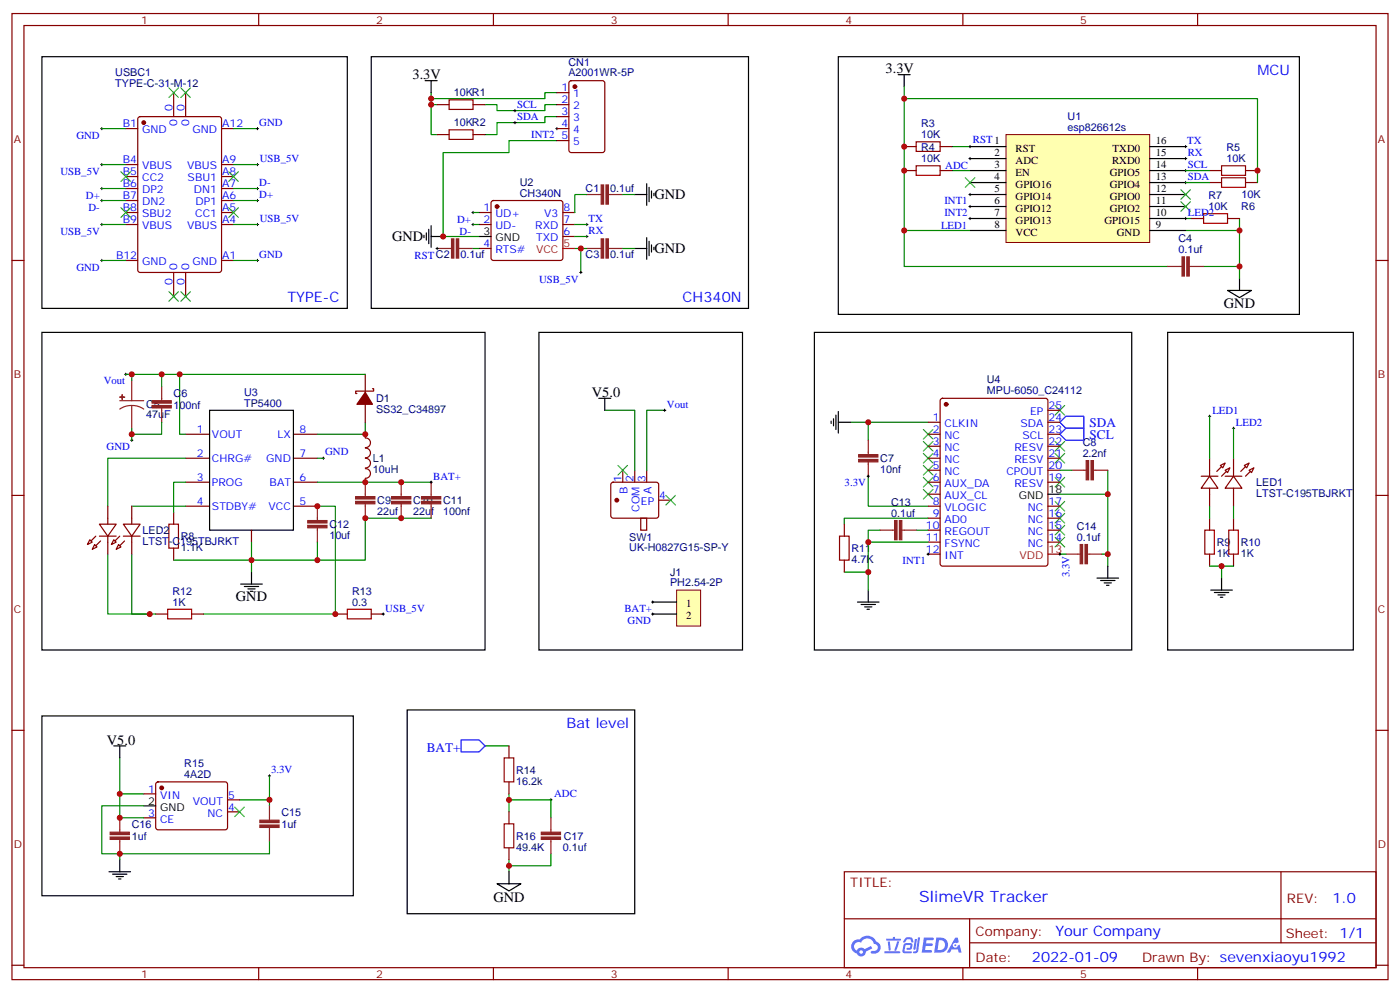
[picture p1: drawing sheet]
<svg xmlns="http://www.w3.org/2000/svg" width="412mm" height="292mm" viewBox="0 0 412 292" stroke-linecap="round" stroke-linejoin="round" font-family="sans-serif">
<g fill="none" stroke="#870000" stroke-width=".35">
<path d="M3.5 4h405.4v284.3h-405.4zM7.1 7.5h398.2v277.3h-398.2zM76.2 4v3.5M145.3 4v3.5M214.5 4v3.5M283.6 4v3.5M352.8 4v3.5M3.5 76.7h3.6M405.3 76.7h3.6M3.5 145.8h3.6M405.3 145.8h3.6M3.5 214.9h3.6"/>
<path d="M405.3 214.9h3.6M248.7 256.6h156.6v28.2h-156.6zM377.3 256.6v20.9M248.7 270.4h156.5M285.6 277.5h119.6M285.6 270.4v14.1M3.5 284.1h3.6M76.2 284.8v3.5M145.3 284.8v3.5M214.5 284.8v3.5M283.6 284.8v3.5M352.8 284.8v3.5"/>
<path d="M405.3 284.1h3.6"/>
</g>
<g fill="#5487ff">
<path d="M272.1 275.9h2.6l.3 .2-.1 .6h-2l-.1 .9h1.6l.4 .4-.4 .4h-1.7l-.2 1.2 1.8 .1 .3 .3-.2 .3-2.9 .1z"/>
<path d="M281.4 276h.7l.4 1.3-.7 .3a.74 .74 0 0 0-1.1 .3 .74 .74 0 0 0 .5 1.1 .74 .74 0 0 0 .9-.7l.5-.3 .7 2.3h-.9l-.2-.9h-1.9l-.5 .9h-.9z"/>
<path d="M269.5 276.4h.6l-.4 2.9a.31 .31 0 0 1-.3 .3 .31 .31 0 0 1-.3-.4z"/>
<path d="M270.4 275.9h.6l-.5 3.9a.89 .89 0 0 1-.7 .7 .89 .89 0 0 1-.9-.3l1-.4z"/>
<path d="M266.8 276.1l.6-.3 1.2 .2 .5 1.2-.6 .2-.4-1-1 .2a.95 .95 0 0 1-1 .8l-.1-.2z"/>
<path d="M266.4 277.7l1.8-.1a1.04 1.04 0 0 1 .6 1 1.04 1.04 0 0 1-.8 .9h-.7a.29 .29 0 0 1-.3-.3 .29 .29 0 0 1 .3-.2l.7-.1 .2-.8-1.4 .1-.4 1.7 1.9 .1a.29 .29 0 0 1 .3 .3 .29 .29 0 0 1-.3 .3l-2-.1-.4-.2 .2-2.1z"/>
<path d="M260.5 280h4.4a.3 .3 0 0 1 .3 .3 .3 .3 0 0 1-.3 .3h-4.3z"/>
<path d="M264.3 277h.6l-.5 1.7a1.02 1.02 0 0 1-.7 1.2l-.2-.3z"/>
<path d="M261.5 277.1h.6l.3 2.4-.3 .3-.3-.2z"/>
<path d="M261.1 276.3h1.9l.2-.6h.5l-.1 .6h1.5a.29 .29 0 0 1 .3 .3 .29 .29 0 0 1-.3 .2h-3.9z"/>
<path d="M275.8 275.9l-.6 4.5h1.4a2.27 2.27 0 0 0 2.7-2.3 2.27 2.27 0 0 0-2.7-2.2zM276.6 276.7a1.5 1.5 0 0 1 1.8 1.5 1.5 1.5 0 0 1-1.9 1.4h-.3z"/>
<path d="M251.4 277.1a2.09 2.09 0 0 0 1 3.5 1.37 1.37 0 0 0 1.5 .9 1.37 1.37 0 0 0 1.1-1.4l2-1-.5-.7-1.8 .9a1.4 1.4 0 0 0-2.3 .5 1.32 1.32 0 0 1-.6-1.9 1.32 1.32 0 0 1 1.9-.4 2.02 2.02 0 0 1 2-1.3 2.02 2.02 0 0 1 1.8 1.6 1.09 1.09 0 0 1 1.1 1.4 1.09 1.09 0 0 1-1.6 .7 .41 .41 0 0 0-.5 .3 .41 .41 0 0 0 .4 .5 1.89 1.89 0 0 0 2.4-1.2 1.89 1.89 0 0 0-1.2-2.4 2.98 2.98 0 0 0-5-.7l-1 .2zM253.2 280.2a.52 .52 0 0 1 1 0 .52 .52 0 0 1-1 0z"/>
<circle cx="281.4" cy="278.2" r=".28"/>
</g>
<g fill="none" stroke="#008700" stroke-width=".35">
<path d="M30 37.9h7M68.8 37.9h7M127 27.3v12.3h1.8M127 30.8h1.8M142.9 30.8h3.5v1.8h14.1v-1.8h3.5M164 34.3h-3.5v1.8h-14.1v3.5h-3.5M266.3 25.5v42.3h19.5M30 59h7M30 55.5h7M30 48.4h7M68.8 59h7M68.8 55.5h7"/>
<path d="M68.8 48.4h7M164 41.4h-14.1v3.5h-19.4v24.7h10.6M172.9 57.3h-3.6v5.2M183.4 57.3h3.6M280.5 43.1h5.3M280.5 50.2h5.3M30 76.7h7M30 66.1h7M68.8 76.7h7M68.8 66.1h7M139.3 66.1h1.8M139.3 73.1h1.8"/>
<path d="M139.3 62.5h1.8M169.3 66.1h3.6M169.3 73.1h3.6M169.3 69.6h3.6M171.1 73.1v7.1M183.4 73.1h3.6M266.3 67.8v10.6h77.7M349.2 67.8h15.9M349.2 64.3h1.8M354.5 78.4h10.6M365.1 64.3v17.7M37 110.2h1.8v1.7"/>
<path d="M38.8 110.2h8.8M52.9 110.2h-5.3v3.5M107.6 110.2h-54.7v17.6h1.8M47.6 124.3v3.5h-8.8v-1.8M54.7 134.9h-23v14.1M93.5 134.9h1.7M107.6 124.3v3.5h-14.1M38.8 149h15.9M54.7 141.9h-3.5v8.8M74.1 159.6v8.8M93.5 149h5.3v31.7h-38.8M93.5 159.6v5.3h-42.3"/>
<path d="M93.5 141.9h33.5M127 152.5h-19.4v12.4h-14.1M31.7 163.1v17.6h12.4M38.8 163.1v17.6h7.1M35.3 223.1v10.5h7M70.6 235.4h8.8v1.8"/>
</g>
<path d="M132.3 38.2h7v2.8h-7zM132.3 29.4h7v2.8h-7zM269.9 41.7h7v2.9h-7zM269.9 48.8h7v2.8h-7zM354.5 62.9h7.1v2.8h-7.1zM49.7 154.3h2.9v7h-2.9zM49.4 179.3h7v2.8h-7zM102.3 179.3h7.1v2.8h-7.1z" fill="none" stroke="#a10000" stroke-width=".35"/>
<g fill="none" stroke="#870000" stroke-width=".35">
<path d="M37 37.9h3.6M40.8 34.5l.5-.2h23.3l.6 .5 .1 44.7-.5 .6-23.5 .1-.7-.5v-44.7zM51.2 27.3v7M54.7 27.3v7M65.3 37.9h3.5M128.8 39.6h3.5M128.8 30.8h3.5M139.3 39.6h3.6M139.3 30.8h3.6M37 48.4h3.6M37 52h3.6M37 55.5h3.6"/>
<path d="M37 59h3.6M65.3 48.4h3.5M65.3 52h3.5M65.3 55.5h3.5M65.3 59h3.5M144.9 59.2l.4-.2h19.8l.5 .2 .2 .5v16.3l-.2 .5-.5 .2h-19.8l-.5-.3-.2-.4v-16.3zM266.3 43.1h3.6M266.3 50.2h3.6M276.9 43.1h3.6M276.9 50.2h3.6M37 62.5h3.6M37 66.1h3.6"/>
<path d="M37 76.7h3.6M65.3 62.5h3.5M65.3 66.1h3.5M65.3 76.7h3.5M141.1 62.5h3.5M141.1 66.1h3.5M141.1 73.1h3.5M165.8 62.5h3.5M165.8 66.1h3.5M165.8 69.6h3.5M351 64.3h3.5M361.6 64.3h3.5"/>
<path d="M51.2 80.2v7M54.7 80.2v7M107.6 110.2v5.3M107.6 119v5.3M109.7 114.4h.4v.7h-5.3v.7h.3M54.7 127.8h7M54.7 134.9h7M86.4 127.8h7.1M86.4 134.9h7.1M107.6 127.8v1.1M107.6 128.9a1.41 1.41 0 0 1 1.5 1.4 1.41 1.41 0 0 1-1.5 1.4M107.6 137.9a1.41 1.41 0 0 1 1.5 1.4 1.41 1.41 0 0 1-1.5 1.4"/>
<path d="M107.6 131.9a1.41 1.41 0 0 1 1.5 1.4 1.41 1.41 0 0 1-1.5 1.4M107.6 134.9a1.41 1.41 0 0 1 1.5 1.4 1.41 1.41 0 0 1-1.5 1.4M51.2 150.7v3.6M54.7 141.9h7M54.7 149h7M74.1 156v3.6M86.4 141.9h7.1M86.4 149h7.1M107.6 140.9v1M51.2 161.3v3.6M45.9 180.7h3.5M56.4 180.7h3.6"/>
<path d="M98.8 180.7h3.5M109.4 180.7h3.5"/>
</g>
<g fill="#870000" stroke="#870000" stroke-width=".35">
<path d="M107.6 115.5l2.1 3.5h-4.6z"/>
<circle cx="146.4" cy="60.8" r=".53"/>
<circle cx="42.3" cy="36.1" r=".53"/>
</g>
<g fill="none" stroke="#000" stroke-width=".35">
<path d="M12.3 16.7h90v74.1h-90zM109.4 16.7h111.1v74.1h-111.1zM264.6 22h3.5M266.3 22v3.5M187 57.3h3.5M190.5 54.1v6.3M191.2 55.1v4.3M191.9 56.2v2.1M192.6 56.9v.7M124.9 69.3v.7M125.6 68.5v2.2M126.3 67.5v4.2"/>
<path d="M127 69.6h3.5M127 66.4v6.4M141.1 69.6h3.5M187 73.1h3.5M190.5 70v6.3M191.2 71v4.2M191.9 72.1v2.1M192.6 72.8v.7M12.3 97.8h130.6v93.5h-130.6zM361.6 85.5h7.1l-3.6 2.1zM365.1 82v3.5M61.7 120.8h24.7v35.2h-24.7z"/>
<path d="M70.9 171.9h6.4M72 172.6h4.2M73 173.3h2.1M73.7 174h.7M74.1 168.4v3.5M12.3 210.7h91.8v52.9h-91.8zM32.1 256.6h6.4M33.2 257.3h4.2M34.2 258h2.1M34.9 258.7h.7M35.3 253v3.6"/>
</g>
<path d="M165.8 73.1h3.5" fill="none" stroke="#f00" stroke-width=".35"/>
<g fill="none" stroke="#000" stroke-width=".29">
<path d="M29.6 37.9h.7M30 37.5v.7M75.5 37.9h.7M75.8 37.5v.7M29.6 59h.7M29.6 55.5h.7M29.6 48.4h.7M30 48.1v.7M30 55.1v.7M30 58.7v.7M75.5 59h.7M75.5 55.5h.7"/>
<path d="M75.5 48.4h.7M75.8 48.1v.7M75.8 55.1v.7M75.8 58.7v.7M285.4 46.7h.7M285.8 46.3v.7M348.9 53.7h.7M348.9 50.2h.7M349.2 49.8v.8M349.2 53.4v.7M29.6 76.7h.7M29.6 66.1h.7"/>
<path d="M30 65.7v.7M30 76.3v.7M75.5 76.7h.7M75.5 66.1h.7M75.8 65.7v.7M75.8 76.3v.7M128.4 73.1h.7M128.8 72.8v.7M139 66.1h.7M139 62.5h.7M139.3 62.2v.7M139.3 65.7v.7"/>
<path d="M172.5 66.1h.7M172.5 69.6h.7M172.9 65.7v.7M172.9 69.3v.7M36.7 110.2h.7M37 109.8v.7M38.5 129.6h.7M38.8 129.2v.7M94.9 134.9h.7M95.2 134.5v.7M126.6 141.9h.8M127 141.6v.7"/>
<path d="M112.5 180.7h.7M112.9 180.4v.7"/>
</g>
<g fill="none" stroke="#8c2424" stroke-width=".35">
<path d="M172.9 57.3h4.2M179.2 57.3h4.2M128.8 73.1h4.2M135.1 73.1h4.2M172.9 73.1h4.2M179.2 73.1h4.2M344 78.4h4.2M350.3 78.4h4.2M35.3 117.9h7M38.8 119.3l1.9 .3 1.6 .8M38.8 119.3l-1.8 .3-1.7 .8M38.8 111.9v6"/>
<path d="M38.8 119.3v6.7M47.6 113.7v4.2M47.6 120.1v4.2M93.5 149v4.2M93.5 155.3v4.3M107.6 141.9v4.3M107.6 148.3v4.2M118.2 141.9v4.3M118.2 148.3v4.2M127 141.9v4.3M127 148.3v4.2M79.4 237.2v4.2"/>
<path d="M79.4 243.5v4.3"/>
</g>
<g fill="#8c2424" stroke="#8c2424" stroke-width=".35">
<path d="M177.1 54.4h.7v5.7h-.7z"/>
<path d="M178.5 54.4h.7v5.7h-.7z"/>
<path d="M177.1 70.3h.7v5.7h-.7z"/>
<path d="M178.5 70.3h.7v5.7h-.7z"/>
<path d="M133 70.3h.7v5.7h-.7z"/>
<path d="M134.4 70.3h.7v5.7h-.7z"/>
<path d="M76.6 242.8h5.6v.7h-5.6z"/>
<path d="M76.6 241.4h5.6v.7h-5.6z"/>
<path d="M90.7 154.6h5.6v.7h-5.6z"/>
<path d="M90.7 153.2h5.6v.7h-5.6z"/>
<path d="M35.3 116.9h1.4z"/>
<path d="M36 116.2v1.4z"/>
<path d="M44.8 119.3h5.6v.8h-5.6z"/>
<path d="M44.8 117.9h5.6v.7h-5.6z"/>
<path d="M104.8 147.6h5.6v.7h-5.6z"/>
<path d="M104.8 146.2h5.6v.7h-5.6z"/>
<path d="M115.4 147.6h5.6v.7h-5.6z"/>
<path d="M115.4 146.2h5.6v.7h-5.6z"/>
<path d="M124.2 147.6h5.6v.7h-5.6z"/>
<path d="M124.2 146.2h5.6v.7h-5.6z"/>
<path d="M348.2 75.6h.7v5.6h-.7z"/>
<path d="M349.6 75.6h.7v5.6h-.7z"/>
</g>
<g fill="none" stroke="#3c3" stroke-width=".35">
<path d="M49.7 25.9l2.9 2.8M52.6 25.9l-2.9 2.8M53.3 25.9l2.8 2.8M56.1 25.9l-2.8 2.8M35.6 50.6l2.9 2.8M38.5 50.6l-2.9 2.8M67.4 50.6l2.8 2.8M70.2 50.6l-2.8 2.8M35.6 61.1l2.9 2.9M38.5 61.1l-2.9 2.9M67.4 61.1l2.8 2.9M70.2 61.1l-2.8 2.9"/>
<path d="M49.7 85.8l2.9 2.9M52.6 85.8l-2.9 2.9M53.3 85.8l2.8 2.9M56.1 85.8l-2.8 2.9"/>
</g>
<path d="M296.3 39.6h42.4v31.8h-42.4z" fill="#ffffb0" stroke="#800000" stroke-width=".29"/>
<g fill="none" stroke="#000" stroke-width=".35">
<path d="M246.9 16.7h135.9v75.8h-135.9zM285.8 43.1h10.5M285.8 46.7h10.5M285.8 50.2h10.5M285.8 53.7h10.5M285.8 57.3h10.5M338.7 43.1h10.5M338.7 46.7h10.5M338.7 50.2h10.5M338.7 53.7h10.5M338.7 57.3h10.5M285.8 60.8h10.5"/>
<path d="M285.8 64.3h10.5M285.8 67.8h10.5M338.7 60.8h10.5M338.7 64.3h10.5M338.7 67.8h10.5M158.7 97.8h60v93.5h-60zM239.9 97.8h93.5v93.5h-93.5zM344 97.8h54.6v93.5h-54.6zM244.8 123.9v.7M245.5 123.2v2.1M246.2 122.2v4.2M246.9 124.3h3.6"/>
<path d="M246.9 121.1v6.4M308.7 145.5h3.5M252.6 177.2h6.3M253.6 177.9h4.3M254.7 178.6h2.1M255.4 179.3h.7M255.8 173.7v3.5M323.1 170.1h6.4M324.2 170.9h4.2M325.3 171.6h2.1M326 172.3h.7M326.3 166.6v3.5"/>
<path d="M356.7 173.7h6.3M357.7 174.4h4.2M358.8 175.1h2.1M359.5 175.8h.7M359.8 170.1v3.6M119.9 209h67.1v59.9h-67.1zM149.9 256.6v3.5M146.4 260.1h7.1l-3.6 2.1z"/>
</g>
<g fill="none" stroke="#008700" stroke-width=".35">
<path d="M38.8 127.8v1.8M178.2 120.8h8.8v17.6M195.8 120.8h-5.3v17.6M250.5 124.3h22.9M255.8 124.3v5.3M312.2 138.4h3.5M326.3 138.4v28.2M356.3 122.5v12.4M363.4 126v8.9M255.8 140.2v8.8h17.6M259.3 156h-3.5v3.6M269.9 156h3.5"/>
<path d="M273.4 152.5h-24.7v1.8M273.4 159.6h-17.6v14.1M312.2 145.5h14.1M356.3 149v3.5M363.4 149v3.5M248.7 168.4h7.1M312.2 163.1h1.8M324.6 163.1h1.7M356.3 166.6h7.1M359.8 166.6v3.5M142.9 219.5h7M149.9 235.4h12.4v5.3"/>
<path d="M149.9 233.6v5.3M149.9 253v3.6M162.3 251.3v3.5h-12.4"/>
</g>
<g fill="none" stroke="#3c3" stroke-width=".35">
<path d="M284.3 52.3l2.9 2.8M287.2 52.3l-2.9 2.8M347.8 59.4l2.9 2.8M350.7 59.4l-2.9 2.8M310.8 119.3l2.8 2.9M313.6 119.3l-2.8 2.9M182 137l2.9 2.8M184.9 137l-2.9 2.8M272 137l2.8 2.8M272 133.5l2.8 2.8M272 129.9l2.8 2.9M272 126.4l2.8 2.8"/>
<path d="M274.8 137l-2.8 2.8M274.8 133.5l-2.8 2.8M274.8 129.9l-2.8 2.9M274.8 126.4l-2.8 2.8M310.8 133.5l2.8 2.8M310.8 129.9l2.8 2.9M313.6 133.5l-2.8 2.8M313.6 129.9l-2.8 2.9M196.1 145.8l2.9 2.8M199 145.8l-2.9 2.8M272 144l2.8 2.9M272 140.5l2.8 2.8"/>
<path d="M274.8 144l-2.8 2.9M274.8 140.5l-2.8 2.8M310.8 158.2l2.8 2.8M310.8 154.6l2.8 2.8M310.8 151.1l2.8 2.8M310.8 147.6l2.8 2.8M310.8 140.5l2.8 2.8M313.6 158.2l-2.8 2.8M313.6 154.6l-2.8 2.8M313.6 151.1l-2.8 2.8M313.6 147.6l-2.8 2.8M313.6 140.5l-2.8 2.8"/>
</g>
<path d="M314 126h5.3v3.6h-5.3l-1.8-1.8zM314 122.5h5.3v3.5h-5.3l-1.8-1.7zM135.8 217.8h5.3l1.8 1.7-1.8 1.8h-5.3z" fill="none" stroke="#00f" stroke-width=".35"/>
<path d="M255.8 129.6v4.2M255.8 135.9v4.3M315.7 138.4h4.3M322.1 138.4h4.2M259.3 156h4.2M265.6 156h4.3M314 163.1h4.2M320.3 163.1h4.3M162.3 240.7v4.2M162.3 247.1v4.2" fill="none" stroke="#8c2424" stroke-width=".35"/>
<g fill="#8c2424" stroke="#8c2424" stroke-width=".35">
<path d="M319.6 160.3h.7v5.6h-.7z"/>
<path d="M318.2 160.3h.7v5.6h-.7z"/>
<path d="M321.4 135.6h.7v5.6h-.7z"/>
<path d="M320 135.6h.7v5.6h-.7z"/>
<path d="M252.9 133.8h5.7v.7h-5.7z"/>
<path d="M252.9 135.2h5.7v.7h-5.7z"/>
<path d="M264.9 153.2h.7v5.7h-.7z"/>
<path d="M263.5 153.2h.7v5.7h-.7z"/>
<path d="M159.5 246.3h5.6v.8h-5.6z"/>
<path d="M159.5 244.9h5.6v.7h-5.6z"/>
</g>
<path d="M247.3 157.8h2.8v7.1h-2.8zM354.9 156h2.8v7.1h-2.8zM361.9 156h2.9v7.1h-2.9z" fill="none" stroke="#a10000" stroke-width=".35"/>
<g fill="none" stroke="#870000" stroke-width=".35">
<path d="M277.2 117.4l.4-.2h30.4l.6 .5 .1 48.2-.5 .7h-30.6l-.6-.4-.1-48.3zM183.4 138.4v3.5M187 138.4v3.5M190.5 138.4v3.5M273.4 124.3h3.5M273.4 127.8h3.5M273.4 131.3h3.5M273.4 134.9h3.5M273.4 138.4h3.5M308.7 124.3h3.5M308.7 127.8h3.5M308.7 131.3h3.5"/>
<path d="M308.7 134.9h3.5M308.7 138.4h3.5M308.7 120.8h3.5M356.3 134.9v5.3M359.5 137l1.4-.7-.7 1.4zM360.9 138.4l1.4-.7-.7 1.4zM363.4 134.9v5.3M366.5 137l1.4-.7-.7 1.4zM367.9 138.4l1.5-.7-.7 1.4zM26.5 158.9l.7 .7-1.4 .7zM29.3 154.3h4.9l-2.5 3.5zM29.3 157.8h4.9"/>
<path d="M31.7 149v5.3M31.7 157.8v5.3M33.5 158.9l.7 .7-1.4 .7zM36.3 154.3h5l-2.5 3.5zM36.3 157.8h5M38.8 149v5.3M38.8 157.8v5.3M180.2 142.1l.4-.2h12.7l.5 .2 .2 .5v9.5l-.7 .4-13-.1-.4-.6v-9.2zM188.7 152.5h1.8v3.5h-1.8zM194 147.2h3.6M248.7 154.3v3.5M273.4 141.9h3.5"/>
<path d="M273.4 145.5h3.5M273.4 149h3.5M273.4 152.5h3.5M273.4 156h3.5M273.4 159.6h3.5M308.7 141.9h3.5M308.7 149h3.5M308.7 152.5h3.5M308.7 156h3.5M308.7 159.6h3.5M353.8 140.2h5M356.3 140.2l2.5 3.5h-5z"/>
<path d="M356.3 143.7v5.3M356.3 152.5v3.5M360.9 140.2h4.9M363.4 140.2l2.4 3.5h-4.9zM363.4 143.7v5.3M363.4 152.5v3.5M27.9 160.3l.7 .7-1.4 .7zM34.9 160.3l.7 .7-1.4 .7zM248.7 164.9v3.5M273.4 163.1h3.5M356.3 163.1v3.5M363.4 163.1v3.5"/>
</g>
<g fill="#870000" stroke="#870000" stroke-width=".35">
<path d="M35.3 160.6l1.4-1.4z"/>
<path d="M35.3 157.8l-1.4 1.4z"/>
<path d="M29.6 159.2l-1.4 1.4z"/>
<path d="M28.2 157.8l-1.4 1.4z"/>
<path d="M359.8 137.3l-1.4 1.4z"/>
<path d="M359.8 140.2l1.4-1.5z"/>
<path d="M366.9 137.3l-1.4 1.4z"/>
<path d="M366.9 140.2l1.4-1.5z"/>
<circle cx="278.7" cy="119" r=".53"/>
<circle cx="181.7" cy="147.2" r=".53"/>
</g>
<path d="M308.7 163.1h3.5" fill="none" stroke="#f00" stroke-width=".35"/>
<g fill="none" stroke="#000" stroke-width=".29">
<path d="M285.4 43.1h.7M285.8 42.8v.7M348.9 46.7h.7M348.9 43.1h.7M349.2 42.8v.7M349.2 46.3v.7M171.1 79.8v.7M170.7 80.2h.7M255.8 139.8v.7M356 122.5h.7M356.3 122.2v.7M363 126h.7"/>
<path d="M363.4 125.7v.7M255.4 140.2h.7M161.9 235.4h.7M162.3 235.1v.7"/>
</g>
<path d="M199.3 173.7h7.1v10.6h-7.1z" fill="#ffffb0" stroke="#800000" stroke-width=".29"/>
<path d="M125.2 23.7h3.6M127 23.7v3.6M176.4 117.2h3.5M178.2 117.2v3.6M192.3 177.2h7M192.3 180.7h7M33.5 219.5h3.5M35.3 219.5v3.6M42.3 237.2h3.6" fill="none" stroke="#000" stroke-width=".35"/>
<g fill="none" stroke="#000" stroke-width=".29">
<path d="M151.3 32.6h.7M151.3 36.1h.7M151.7 32.2v.7M151.7 35.7v.7M163.7 37.9h.7M164 37.5v.7M285.4 57.3h.7M285.8 56.9v.7M285.4 60.8h.7M285.4 64.3h.7M285.8 60.4v.7M285.8 64v.7"/>
<path d="M348.9 64.3h.7M349.2 64v.7M195.4 120.8h.7M195.8 120.4v.7M191.9 177.2h.7M192.3 176.8v.8M273 163.1h.8M273.4 162.7v.7M311.9 163.1h.7M312.2 162.7v.7M191.9 180.7h.7M192.3 180.4v.7"/>
<path d="M79 228.4h.7M79.4 228v.7"/>
</g>
<path d="M359.8 48.8h7.1v2.8h-7.1zM359.8 52.3h7.1v2.8h-7.1zM148.5 223.1h2.8v7h-2.8zM148.5 242.5h2.8v7h-2.8z" fill="none" stroke="#a10000" stroke-width=".35"/>
<g fill="none" stroke="#870000" stroke-width=".35">
<path d="M164 27.3h3.6M164 30.8h3.6M164 34.3h3.6M164 37.9h3.6M167.8 23.9l.5-.2h9.1l.7 .5 .1 20-.5 .7h-9.4l-.7-.5v-20zM164 41.4h3.6M356.3 50.2h3.5M356.3 53.7h3.5M366.9 50.2h3.5M366.9 53.7h3.5M149.9 219.5v3.6M42.3 233.6h3.6"/>
<path d="M46.1 230.3l.5-.2 20 .1 .4 .6v13l-.7 .4h-20l-.4-.7v-12.7zM67 238.9h3.6M67 235.4h3.6M149.9 230.1v3.5M149.9 238.9v3.6M42.3 240.7h3.6M149.9 249.5v3.5"/>
</g>
<path d="M164 27.3h-3.5v1.7h-33.5M266.3 29h104.1v24.7M349.2 50.2h7.1M349.2 53.7h7.1M35.3 233.6v7.1h7M42.3 237.2h-12.3v14.1h5.3M79.4 228.4v7M79.4 247.8v3.5h-44.1v1.7" fill="none" stroke="#008700" stroke-width=".35"/>
<g fill="#870000" stroke="#870000" stroke-width=".35">
<circle cx="47.6" cy="231.9" r=".53"/>
<circle cx="169.3" cy="25.5" r=".53"/>
</g>
<path d="M35.3 240.7v4.2M35.3 247.1v4.2" fill="none" stroke="#8c2424" stroke-width=".35"/>
<g fill="#8c2424" stroke="#8c2424" stroke-width=".35">
<path d="M32.5 246.3h5.6v.8h-5.6z"/>
<path d="M32.5 244.9h5.6v.7h-5.6z"/>
</g>
<path d="M347.8 55.8l2.9 2.9M350.7 55.8l-2.9 2.9M69.1 237.5l2.9 2.8M72 237.5l-2.9 2.8" fill="none" stroke="#3c3" stroke-width=".35"/>
<g fill="#c00">
<circle cx="127" cy="30.8" r=".88"/>
<circle cx="171.1" cy="73.1" r=".88"/>
<circle cx="93.5" cy="149" r=".88"/>
<circle cx="74.1" cy="164.9" r=".88"/>
<circle cx="98.8" cy="180.7" r=".88"/>
<circle cx="44.1" cy="180.7" r=".88"/>
<circle cx="107.6" cy="127.8" r=".88"/>
<circle cx="52.9" cy="110.2" r=".88"/>
<circle cx="38.8" cy="110.2" r=".88"/>
<circle cx="47.6" cy="110.2" r=".88"/>
<circle cx="107.6" cy="141.9" r=".88"/>
<circle cx="118.2" cy="141.9" r=".88"/>
<circle cx="118.2" cy="152.5" r=".88"/>
<circle cx="93.5" cy="164.9" r=".88"/>
<circle cx="107.6" cy="152.5" r=".88"/>
<circle cx="365.1" cy="78.4" r=".88"/>
<circle cx="365.1" cy="67.8" r=".88"/>
<circle cx="266.3" cy="67.8" r=".88"/>
<circle cx="266.3" cy="50.2" r=".88"/>
<circle cx="266.3" cy="43.1" r=".88"/>
<circle cx="255.8" cy="124.3" r=".88"/>
<circle cx="326.3" cy="163.1" r=".88"/>
<circle cx="326.3" cy="145.5" r=".88"/>
<circle cx="255.8" cy="168.4" r=".88"/>
<circle cx="255.8" cy="159.6" r=".88"/>
<circle cx="149.9" cy="254.8" r=".88"/>
<circle cx="149.9" cy="235.4" r=".88"/>
<circle cx="359.8" cy="166.6" r=".88"/>
<circle cx="38.8" cy="127.8" r=".88"/>
<circle cx="266.3" cy="29" r=".88"/>
<circle cx="370.4" cy="50.2" r=".88"/>
<circle cx="127" cy="29" r=".88"/>
<circle cx="130.5" cy="69.6" r=".88"/>
<circle cx="79.4" cy="235.4" r=".88"/>
<circle cx="35.3" cy="251.3" r=".88"/>
<circle cx="35.3" cy="240.7" r=".88"/>
<circle cx="35.3" cy="233.6" r=".88"/>
</g>
<text font-size="4.6" fill="#00f" x="270.8" y="265.6">SlimeVR Tracker</text>
<g font-size="4.2">
<text x="121.5" y="23.4">3.3V</text>
<text x="260.9" y="21.6">3.3V</text>
<text x="192.8" y="58.7">GND</text>
<text x="115.5" y="71">GND</text>
<text x="192.8" y="74.6">GND</text>
<text x="360.5" y="90.8">GND</text>
<text x="174.4" y="116.9">V5.0</text>
<text x="69.5" y="176.9">GND</text>
<text x="31.5" y="219.2">V5.0</text>
<text x="145.3" y="265.4">GND</text>
</g>
<g font-size="4.2" fill="#00f">
<text x="370.4" y="22">MCU</text>
<text x="84.7" y="89">TYPE-C</text>
<text x="201.1" y="89">CH340N</text>
<text x="166.9" y="214.2">Bat level</text>
<text x="392.5" y="265.8">1.0</text>
<text x="310.9" y="275.4">Your Company</text>
<text x="304" y="283.2">2022-01-09</text>
</g>
<g font-size="3.9" fill="#00f">
<text x="321" y="125.7">SDA</text>
<text x="321" y="129.2">SCL</text>
<text x="125.7" y="221.3">BAT+</text>
</g>
<g font-size="3.9" fill="#800">
<text x="250.5" y="261.2">TITLE:</text>
<text x="379.1" y="265.8">REV:</text>
<text x="287.4" y="275.4">Company:</text>
<text x="378.7" y="276">Sheet: 1/1</text>
<text x="287.4" y="283">Date:</text>
<text x="336.4" y="283.1">Drawn By: sevenxiaoyu1992</text>
</g>
<g font-size="3.2" fill="#800">
<text x="41.6" y="7">1</text>
<text x="110.8" y="7">2</text>
<text x="179.9" y="7">3</text>
<text x="249.1" y="7">4</text>
<text x="318.2" y="7">5</text>
<text x="4.1" y="42.1">A</text>
<text x="405.9" y="42.1">A</text>
<text x="4.1" y="111.2">B</text>
<text x="405.9" y="111.2">B</text>
<text x="4.1" y="180.4">C</text>
<text x="405.9" y="180.4">C</text>
<text x="4.1" y="249.5">D</text>
<text x="405.9" y="249.5">D</text>
<text x="41.6" y="287.8">1</text>
<text x="110.8" y="287.8">2</text>
<text x="179.9" y="287.8">3</text>
<text x="249.1" y="287.8">4</text>
<text x="318.2" y="287.8">5</text>
</g>
<g font-size="3.2" fill="#000080">
<text x="33.9" y="22.3">USBC1</text>
<text x="167.4" y="22.5">A2001WR-5P</text>
<text x="167.4" y="19.3">CN1</text>
<text x="33.9" y="25.5">TYPE-C-31-M-12</text>
<text x="133.7" y="28.3">10KR1</text>
<text x="314.5" y="35.4">U1</text>
<text x="133.7" y="37.1">10KR2</text>
<text x="271.3" y="40.7">10K</text>
<text x="271.3" y="37.5">R3</text>
<text x="314.5" y="38.6">esp826612s</text>
<text x="271.3" y="47.7">10K</text>
<text x="271.3" y="44.6">R4</text>
<text x="361.3" y="47.7">10K</text>
<text x="361.3" y="44.6">R5</text>
<text x="153.1" y="58">CH340N</text>
<text x="153.1" y="54.8">U2</text>
<text x="172.5" y="56.6">C1</text>
<text x="179.7" y="56.6">0.1uf</text>
<text x="356" y="58.7">R7</text>
<text x="365.7" y="58.4">10K</text>
<text x="356" y="61.8">10K</text>
<text x="365.6" y="61.9">R6</text>
<text x="347.2" y="71.4">C4</text>
<text x="135.6" y="76">0.1uf</text>
<text x="172.5" y="76">C3</text>
<text x="179.7" y="76">0.1uf</text>
<text x="347.2" y="74.5">0.1uf</text>
<text x="290.7" y="112.8">U4</text>
<text x="51.2" y="116.7">C6</text>
<text x="71.9" y="119.7">TP5400</text>
<text x="71.9" y="116.4">U3</text>
<text x="110.8" y="118.4">D1</text>
<text x="290.7" y="116.1">MPU-6050_C24112</text>
<text x="43" y="123.1">47uF</text>
<text x="43" y="120.2">C5</text>
<text x="51.2" y="120.2">100nf</text>
<text x="110.8" y="121.6">SS32_C34897</text>
<text x="318.9" y="131.3">C8</text>
<text x="109.8" y="136">L1</text>
<text x="259.3" y="136">C7</text>
<text x="318.9" y="134.5">2.2nf</text>
<text x="109.8" y="139.2">10uH</text>
<text x="259.3" y="139.2">10nf</text>
<text x="370.1" y="143.1">LED1</text>
<text x="111.1" y="148.3">C9</text>
<text x="121.7" y="148.3">C10</text>
<text x="130.5" y="148.3">C11</text>
<text x="262.5" y="149">C13</text>
<text x="370.1" y="146.2">LTST-C195TBJRKT</text>
<text x="97" y="155.3">C12</text>
<text x="111.1" y="151.5">22uf</text>
<text x="121.7" y="151.5">22uf</text>
<text x="130.5" y="151.5">100nf</text>
<text x="262.5" y="152.2">0.1uf</text>
<text x="42" y="160.3">LTST-C195TBJRKT</text>
<text x="42" y="157.3">LED2</text>
<text x="53.3" y="159">R8</text>
<text x="97" y="158.6">10uf</text>
<text x="185.4" y="159.1">SW1</text>
<text x="317.2" y="159.2">0.1uf</text>
<text x="317.2" y="156">C14</text>
<text x="358.4" y="160.6">R9</text>
<text x="365.5" y="160.6">R10</text>
<text x="53.3" y="162.2">1.1K</text>
<text x="185.4" y="162.1">UK-H0827G15-SP-Y</text>
<text x="250.8" y="165.7">4.7K</text>
<text x="250.8" y="162.5">R11</text>
<text x="358.4" y="163.9">1K</text>
<text x="365.5" y="163.9">1K</text>
<text x="197.4" y="172.6">PH2.54-2P</text>
<text x="197.4" y="169.4">J1</text>
<text x="50.8" y="178.3">1K</text>
<text x="50.8" y="175.1">R12</text>
<text x="103.7" y="178.3">0.3</text>
<text x="103.7" y="175.1">R13</text>
<text x="54.3" y="225.8">R15</text>
<text x="152" y="227.7">R14</text>
<text x="54.3" y="228.8">4A2D</text>
<text x="152" y="230.9">16.2k</text>
<text x="38.8" y="243.7">C16</text>
<text x="82.9" y="243.7">1uf</text>
<text x="82.9" y="240.2">C15</text>
<text x="38.8" y="247.2">1uf</text>
<text x="152" y="250.4">49.4K</text>
<text x="152" y="247.1">R16</text>
<text x="165.8" y="250.4">0.1uf</text>
<text x="166.1" y="247.1">C17</text>
</g>
<g font-size="3.2" fill="#00f">
<text x="165.4" y="26.9">1</text>
<text x="168.9" y="28.7">1</text>
<text x="50.8" y="32.6" transform="rotate(-90 50.8 32.6)">0</text>
<text x="54.3" y="32.6" transform="rotate(-90 54.3 32.6)">0</text>
<text x="152.3" y="31.8">SCL</text>
<text x="152.3" y="35.3">SDA</text>
<text x="165.4" y="30.4">2</text>
<text x="165.4" y="34">3</text>
<text x="168.9" y="32.2">2</text>
<text x="168.9" y="35.7">3</text>
<text x="22.5" y="41">GND</text>
<text x="36.2" y="37.5">B1</text>
<text x="41.9" y="39.3">GND</text>
<text x="52.2" y="37" transform="rotate(-90 52.2 37)">0</text>
<text x="55.7" y="37" transform="rotate(-90 55.7 37)">0</text>
<text x="56.7" y="39.3">GND</text>
<text x="65.4" y="37.5">A12</text>
<text x="76.4" y="37">GND</text>
<text x="156.5" y="40.7">INT2</text>
<text x="165.4" y="37.5">4</text>
<text x="165.4" y="41">5</text>
<text x="168.9" y="39.3">4</text>
<text x="76.6" y="47.6">USB_5V</text>
<text x="168.9" y="42.8">5</text>
<text x="286.6" y="42.2">RST 1</text>
<text x="349.7" y="42.3">TX</text>
<text x="349.9" y="45.9">RX</text>
<text x="17.8" y="51.6">USB_5V</text>
<text x="36.2" y="48.1">B4</text>
<text x="36.2" y="51.6">B5</text>
<text x="41.9" y="49.8">VBUS</text>
<text x="41.9" y="53.4">CC2</text>
<text x="55.1" y="49.8">VBUS</text>
<text x="55.3" y="53.4">SBU1</text>
<text x="65.4" y="51.6">A8</text>
<text x="65.4" y="48.1">A9</text>
<text x="278.5" y="49.6">ADC</text>
<text x="349.9" y="53">SDA</text>
<text x="349.9" y="49.4">SCL</text>
<text x="25.3" y="58.6">D+</text>
<text x="36.2" y="55.1">B6</text>
<text x="36.2" y="58.7">B7</text>
<text x="41.9" y="56.9">DP2</text>
<text x="57.1" y="56.9">DN1</text>
<text x="65.4" y="58.7">A6</text>
<text x="65.4" y="55.1">A7</text>
<text x="76.4" y="58.2">D+</text>
<text x="76.4" y="54.6">D-</text>
<text x="26" y="62.2">D-</text>
<text x="36.2" y="62.2">B8</text>
<text x="36.2" y="65.7">B9</text>
<text x="41.9" y="60.4">DN2</text>
<text x="41.9" y="64">SBU2</text>
<text x="57.5" y="64">CC1</text>
<text x="57.6" y="60.4">DP1</text>
<text x="65.4" y="65.7">A4</text>
<text x="65.4" y="62.2">A5</text>
<text x="76.6" y="65.2">USB_5V</text>
<text x="134.7" y="65.7">D+</text>
<text x="142.4" y="62.2">1</text>
<text x="142.4" y="65.7">2</text>
<text x="145.9" y="64">UD+</text>
<text x="160.3" y="64">V3</text>
<text x="166" y="65.7">7</text>
<text x="166" y="62.2">8</text>
<text x="173.4" y="65.3">TX</text>
<text x="278.2" y="60.1">INT1</text>
<text x="278.2" y="63.6">INT2</text>
<text x="349.9" y="63.6">LED2</text>
<text x="17.8" y="69.2">USB_5V</text>
<text x="41.9" y="67.5">VBUS</text>
<text x="55.1" y="67.5">VBUS</text>
<text x="135.4" y="69.2">D-</text>
<text x="145.9" y="67.5">UD-</text>
<text x="157.7" y="67.5">RXD</text>
<text x="157.9" y="71">TXD</text>
<text x="166" y="69.3">6</text>
<text x="173.4" y="68.8">RX</text>
<text x="277.2" y="67.3">LED1</text>
<text x="34.2" y="76.3">B12</text>
<text x="65.4" y="76.3">A1</text>
<text x="76.4" y="75.8">GND</text>
<text x="122.1" y="76.2">RSTC2</text>
<text x="142.4" y="72.8">4</text>
<text x="145.9" y="74.5">RTS#</text>
<text x="22.5" y="79.8">GND</text>
<text x="41.9" y="78.1">GND</text>
<text x="50.8" y="84" transform="rotate(-90 50.8 84)">0</text>
<text x="52.2" y="79.5" transform="rotate(-90 52.2 79.5)">0</text>
<text x="54.3" y="84" transform="rotate(-90 54.3 84)">0</text>
<text x="55.7" y="79.5" transform="rotate(-90 55.7 79.5)">0</text>
<text x="56.7" y="78.1">GND</text>
<text x="158.8" y="83.2">USB_5V</text>
<text x="30.6" y="113">Vout</text>
<text x="196.4" y="120.1">Vout</text>
<text x="274.7" y="123.9">1</text>
<text x="278.2" y="125.7">CLKIN</text>
<text x="300.6" y="125.7">SDA</text>
<text x="303.5" y="122.2">EP</text>
<text x="308.9" y="123.9">24</text>
<text x="308.9" y="120.4">25</text>
<text x="357.1" y="121.8">LED1</text>
<text x="364.1" y="125.3">LED2</text>
<text x="58" y="127.5">1</text>
<text x="62.4" y="128.9">VOUT</text>
<text x="81.8" y="128.9">LX</text>
<text x="88.2" y="127.5">8</text>
<text x="274.7" y="127.5">2</text>
<text x="274.7" y="131">3</text>
<text x="278.2" y="129.2">NC</text>
<text x="301.2" y="129.2">SCL</text>
<text x="308.9" y="131">22</text>
<text x="308.9" y="127.5">23</text>
<text x="31.4" y="132.6">GND</text>
<text x="58" y="134.5">2</text>
<text x="62.4" y="135.9">CHRG#</text>
<text x="78.4" y="135.9">GND</text>
<text x="88.2" y="134.5">7</text>
<text x="95.8" y="134">GND</text>
<text x="274.7" y="134.5">4</text>
<text x="278.2" y="132.8">NC</text>
<text x="278.2" y="136.3">NC</text>
<text x="298.8" y="136.3">RESV</text>
<text x="298.8" y="132.8">RESV</text>
<text x="308.9" y="134.5">21</text>
<text x="58" y="141.6">3</text>
<text x="62.4" y="143">PROG</text>
<text x="79.4" y="143">BAT</text>
<text x="88.2" y="141.6">6</text>
<text x="127.6" y="141.3">BAT+</text>
<text x="183.1" y="141.7" transform="rotate(-90 183.1 141.7)">1</text>
<text x="186.6" y="141.7" transform="rotate(-90 186.6 141.7)">2</text>
<text x="190.1" y="141.7" transform="rotate(-90 190.1 141.7)">3</text>
<text x="248.8" y="143">3.3V</text>
<text x="274.7" y="138">5</text>
<text x="274.7" y="141.6">6</text>
<text x="278.2" y="139.8">NC</text>
<text x="278.2" y="143.3">AUX_DA</text>
<text x="296.5" y="139.8">CPOUT</text>
<text x="298.8" y="143.3">RESV</text>
<text x="308.9" y="141.6">19</text>
<text x="308.9" y="138">20</text>
<text x="58" y="148.6">4</text>
<text x="88.2" y="148.6">5</text>
<text x="184.9" y="145.4" transform="rotate(-90 184.9 145.4)">B</text>
<text x="188.8" y="148.6">EP</text>
<text x="191.9" y="145.4" transform="rotate(-90 191.9 145.4)">A</text>
<text x="194.2" y="146.9">4</text>
<text x="274.7" y="145.1">7</text>
<text x="274.7" y="148.6">8</text>
<text x="278.2" y="146.9">AUX_CL</text>
<text x="308.9" y="148.6">17</text>
<text x="62.4" y="150">STDBY#</text>
<text x="79.1" y="150">VCC</text>
<text x="188.4" y="150.6" transform="rotate(-90 188.4 150.6)">COM</text>
<text x="272.7" y="155.7">10</text>
<text x="274.7" y="152.2">9</text>
<text x="278.2" y="150.4">VLOGIC</text>
<text x="278.2" y="153.9">AD0</text>
<text x="302.8" y="153.9">NC</text>
<text x="302.8" y="150.4">NC</text>
<text x="308.9" y="155.7">15</text>
<text x="308.9" y="152.2">16</text>
<text x="272.7" y="159.2">11</text>
<text x="278.2" y="157.4">REGOUT</text>
<text x="278.2" y="161">FSYNC</text>
<text x="302.8" y="161">NC</text>
<text x="302.8" y="157.4">NC</text>
<text x="308.9" y="159.2">14</text>
<text x="265.8" y="165.9">INT1</text>
<text x="272.7" y="162.7">12</text>
<text x="278.2" y="164.5">INT</text>
<text x="315" y="170" transform="rotate(-90 315 170)">3.3V</text>
<text x="113.5" y="180.1">USB_5V</text>
<text x="183.9" y="180">BAT+</text>
<text x="184.9" y="183.7">GND</text>
<text x="79.8" y="227.5">3.3V</text>
<text x="43.7" y="233.3">1</text>
<text x="47.2" y="235.1">VIN</text>
<text x="56.8" y="236.8">VOUT</text>
<text x="67.2" y="238.6">4</text>
<text x="67.2" y="235.1">5</text>
<text x="163.2" y="234.6">ADC</text>
<text x="43.7" y="240.3">3</text>
<text x="47.2" y="242.1">CE</text>
<text x="61.1" y="240.3">NC</text>
</g>
<g font-size="3.2">
<text x="293" y="46">2</text>
<text x="299.2" y="44.7">RST</text>
<text x="327.7" y="44.7">TXD0</text>
<text x="340.4" y="46">15</text>
<text x="340.4" y="42.4">16</text>
<text x="293" y="49.5">3</text>
<text x="293" y="53">4</text>
<text x="299.2" y="48.3">ADC</text>
<text x="299.2" y="51.8">EN</text>
<text x="326.9" y="51.8">GPIO5</text>
<text x="327.6" y="48.3">RXD0</text>
<text x="340.4" y="53">13</text>
<text x="340.4" y="49.5">14</text>
<text x="293" y="56.6">5</text>
<text x="299.2" y="55.3">GPIO16</text>
<text x="299.2" y="58.8">GPIO14</text>
<text x="326.9" y="58.8">GPIO0</text>
<text x="326.9" y="55.3">GPIO4</text>
<text x="340.4" y="56.6">12</text>
<text x="293" y="60.1">6</text>
<text x="293" y="63.6">7</text>
<text x="299.2" y="62.4">GPIO12</text>
<text x="299.2" y="65.9">GPIO13</text>
<text x="325.3" y="65.9">GPIO15</text>
<text x="326.9" y="62.4">GPIO2</text>
<text x="340.4" y="63.6">10</text>
<text x="340.4" y="60.1">11</text>
<text x="142.4" y="69.3">3</text>
<text x="145.9" y="71">GND</text>
<text x="293" y="67.1">8</text>
<text x="299.2" y="69.4">VCC</text>
<text x="329" y="69.4">GND</text>
<text x="340.4" y="67.1">9</text>
<text x="300.1" y="146.9">GND</text>
<text x="308.9" y="145.1">18</text>
<text x="202.1" y="178.8">1</text>
<text x="202.1" y="182.3">2</text>
<text x="43.7" y="236.8">2</text>
<text x="47.2" y="238.6">GND</text>
</g>
<g font-size="3.2" fill="#f00">
<text x="157.9" y="74.5">VCC</text>
<text x="166" y="72.8">5</text>
<text x="300.3" y="164.5">VDD</text>
<text x="308.9" y="162.7">13</text>
</g>
</svg>
